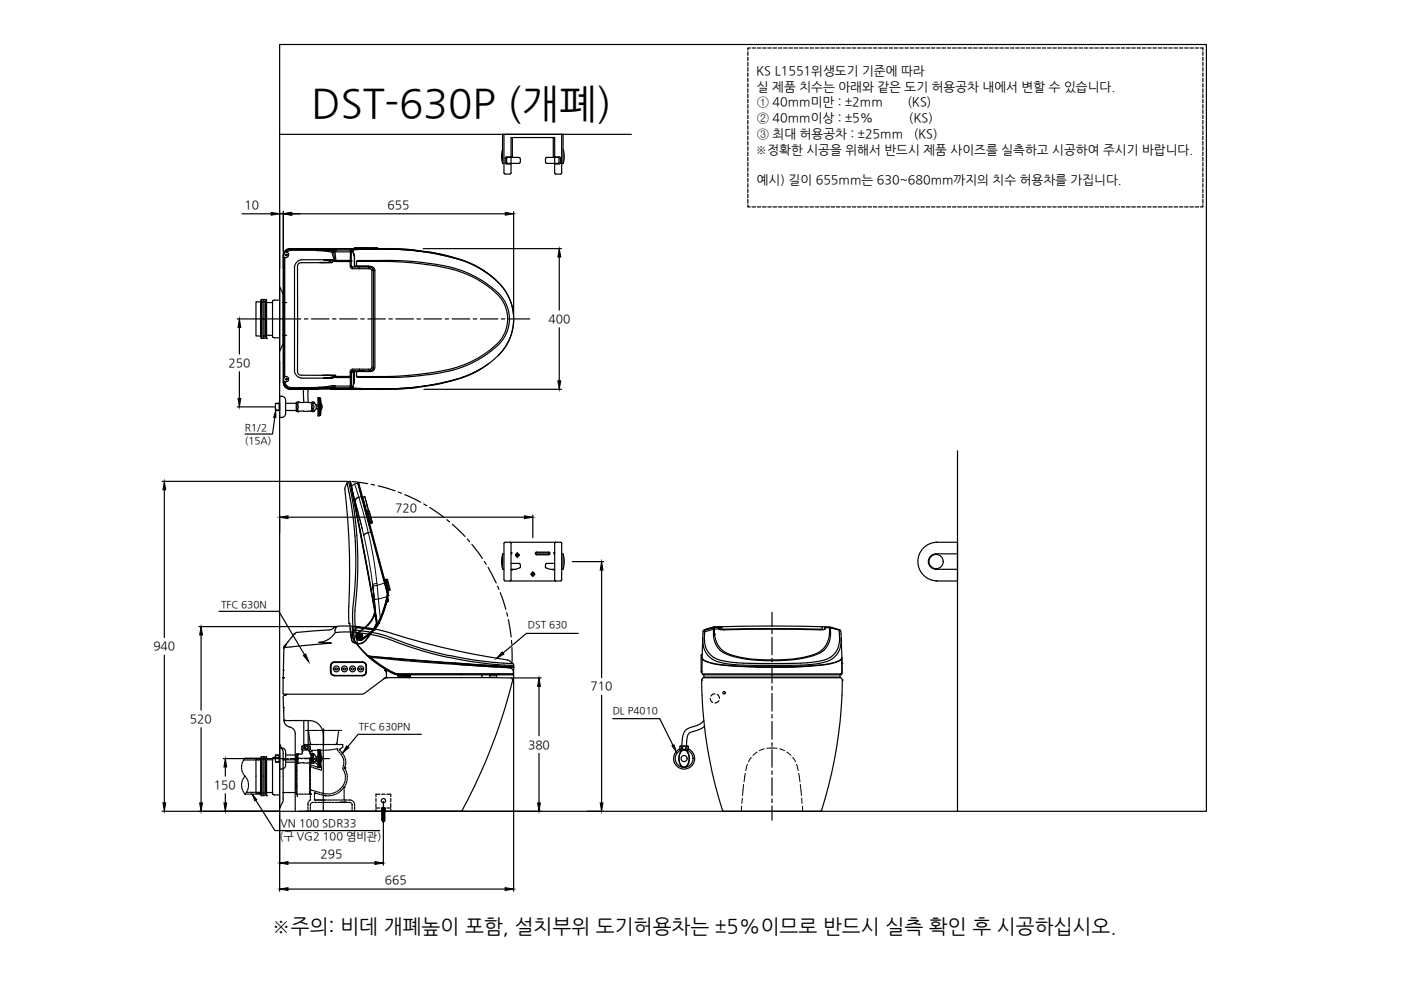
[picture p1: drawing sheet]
<svg xmlns="http://www.w3.org/2000/svg" width="297mm" height="210mm" viewBox="0 0 297 210" stroke-linecap="round" stroke-linejoin="round" font-family="sans-serif">
<!-- layer: 0 -->
<g fill="none" stroke="#000" stroke-width=".25">
<path d="M51.3 45.3h6.2M59.3 45.3h.8M59.3 44.9v12M60.1 54.2h.1M60.1 44.9v36.1M60.1 54.2v26.8M60.1 54.2l.1 .4M60.2 54.6h.2M60.2 54.6v25.2h.2M60.3 53.5h.1M60.6 53.4l.2 .1M60.6 53.4l-.2 .1"/>
<path d="M61.6 52.8h.1M61.6 52.7a1.47 1.47 0 0 0-1.5 1.5M61.6 52.7a1.49 1.49 0 0 0-1.5 1.5M61.6 52.8l.1 .1 9.1 .1M61.6 52.8a1.41 1.41 0 0 0-1.5 1.4l.2-.7M61.6 52.7h13.3M61.6 53.1l.1-.2-.5 .1-.6 .4M61.8 45.3h45.3M61.9 53.1h9.5h-4.2h.5M61.9 53.1l-1.1 .4a.63 .63 0 0 1 .4 .8 .63 .63 0 0 1-.8 .3v25.2M61.9 52.9v.2M67.7 53.1l2.7 .4 .4-.5h3.5v.4h.2v1.9"/>
<path d="M67.8 52.9l-.1 .2M69.8 55.6v-.5h-1.1h1.8h-6.6a1.72 1.72 0 0 0-1.5 1.4v22.2a1.72 1.72 0 0 0 1.5 1.5h6.6h-1.8h1.1l1.1-.3M69.8 55.1h.2M70 55.6l-2.2 .1h2.6h-6.5a.74 .74 0 0 0-.8 .8v22.2a.76 .76 0 0 0 .8 .9h7.3h-2.7a4.7 4.7 0 0 1 2.4 .3M70.8 53.5h-.4l.6 1.8M70.8 53.2l.3-.2v.4l-.2-.1-.2 .2zM70.9 55.3l.1 .1h3.3v1.2l.1 .3 1.8 .1M70.9 55.3l-.9 .3M70.9 55.3h.1M70.9 55.3l-.9-.2v.5M71 53.5h-.2l.2 1.8M71.2 55.2l-.1-1.8h3.2v1.8l.2 .1"/>
<path d="M71.2 55.2l-.2 .1h.2M71.2 55.2l-.2 .1M71.2 55.4v-.2h3.1v.2l.2-.1v1.1M74.3 56.4h.2M74.3 55.3h.2M74.3 53l.2 .2M74.5 55.3h.1M74.5 56.4l.2 .2M74.5 53.2h.1M74.5 53.2v.3M74.7 56.6l.1 .4M74.7 56.6h1.5v.4"/>
<path d="M74.8 53.1v-.1l.3-.1 2.6-.1a75 75 0 0 1 12.4 .6l.3 .1a30.7 30.7 0 0 1 12.4 4.1l2.9 2.3M74.8 52.9l-.5 .1M74.8 53.1l.3 1.2 .1 2 .4 .2M74.8 53.2h-.3M74.8 52.9l.1 .1M74.8 53.2v.1M74.8 53.3l.2 .6M74.8 53.3v.1M74.9 52.8h3.2M74.9 52.8h.1M75 52.7l.4 .1zM75 52.7l4.9 .1h-1.5"/>
<path d="M75 52.7l-.1 .1M75 52.7h-13.4M75 53.9l.1 .2M75 53.8v.1M75.1 54.1h.1M75.1 54.1v.4M75.1 52.7h-.1M75.1 52.7h.1M75.1 54.5v1.8M75.1 56.3h.1M75.1 54.5h.1M75.2 52.7h.2"/>
<path d="M75.2 52.7h-.1M75.2 56.3l.1 .2M75.2 52.7h.1M75.2 52.7h1.3h-1.3M75.2 52.7h3M75.2 52.7h3.5h-.4M75.2 56.4l.4 .1M75.4 52.7h2.9M75.4 52.8h2.7M75.4 52.8h.1M75.6 55.4a76.2 76.2 0 0 1 19.5 1.5 20.4 20.4 0 0 1 11.2 6.6 7.6 7.6 0 0 1-2.4 10.7 25.6 25.6 0 0 1-13.5 5 84.1 84.1 0 0 1-14.8 .6v-1h2.9a.94 .94 0 0 0 1-1v-20.4a.94 .94 0 0 0-1-.9h-2.5M75.6 55.4v1h.4"/>
<path d="M76 56.4l-.4 .1M76 56.4l2.2 .1M76.2 56.6h2.2M76.2 57h2M76.5 52.7h.1M76.5 52.7h-1.5M77.7 52.7h.1M77.8 52.7h2h-4.6M77.8 52.7l-.7-.2-.5 .2M77.8 52.7h2.1M77.8 52.7h2M78.1 52.8h.3z"/>
<path d="M78.1 52.8h.1M78.2 56.6v.4M78.2 57h.4l.2 .3M78.2 52.7h.1M78.3 52.7h1.5M78.3 52.7h1.8M78.4 56.6l.1 .4M78.4 56.6l.6 .3M78.6 52.7h.1M78.8 52.7h.5M78.8 57.3v20.6l-.1 .3-.5 .1M78.8 57.3l.4 .1"/>
<path d="M79 56.9l.2 .5M79.2 57.4h.1M79.2 57.4v20.5M79.3 52.7h.1M79.7 52.7h.4M79.8 52.7h.1M79.9 52.6l-.1 .1M79.9 52.6h.1M79.9 52.7h.1M79.9 52.7h.2M79.9 52.7h-.1M80.1 52.8h.1"/>
<path d="M80.1 52.7l2.3 .1M80.1 52.7h1.2M80.1 52.7v.1M80.2 52.8h-2.1M80.2 52.8h.1M80.2 52.8h-.1M81.3 52.8h.2l-6.7 .1M81.3 52.7h.1M81.4 52.8h.1M81.4 52.7l.1 .1M81.4 52.7h.1M81.5 52.8a54.2 54.2 0 0 1 15.5 2.1"/>
<path d="M81.5 52.8h.2M81.5 52.8h.3M81.5 52.8h.1M82.1 52.8h3.4l1.3 .2M82.4 52.7l5.6 .3M83 55.2h-7.1l-.3 .2M83 55.2a52.4 52.4 0 0 1 15.2 2.3 20.7 20.7 0 0 1 8.4 5.8 7.8 7.8 0 0 1-2.5 11.1 25.6 25.6 0 0 1-13.7 5.1l-2.9 .3-4.5 .2M84.3 52.8l2.3 .2M86.6 52.9l1.8 .2 .2 .1M86.8 53l1.6 .2M88.4 53.1a37.6 37.6 0 0 1 12.4 3.2l2.7 1.7 1.6 1.4M88.6 53.2a37.3 37.3 0 0 1 13 3.6l2 1.3"/>
<path d="M89.7 52.7h29.3M102.5 57.4l3.2 2.5M105.6 59.9a10.8 10.8 0 0 1 0 15.4M105.7 59.9a11 11 0 0 1-1.9 17 28.2 28.2 0 0 1-13.1 4.8l-4.9 .6-3.8 .1M108.9 44.9v21.6M118.6 54.5v11.3M50.3 67.6h9M50.8 69.4v5.7M50.8 78.8v5.7M56.5 64.1h1.3M56.5 71.1h1.3M58.1 63.6l-.3 .2v7.7l1.5 .1"/>
<path d="M58.2 63.6h1.1M58.2 63.6h-.1M60 64.1h.1M60 71.1h.1M60 64.1h.8M60 71.1h.8M60 62.8v-.7l-.7-1.3v13.7l.6-1.4 .1-.7M60.1 79.9v.1M60.1 79.9l.1 1M60.2 79.8l-.1 .1M60.4 79.8a.61 .61 0 0 1 .8 .6 .61 .61 0 0 1-.8 .6 1.48 1.48 0 0 0 1.5 1.2M70.9 79.9l.3 .1"/>
<path d="M70.9 79.9h.1M71.2 79.8h-.2l.2 .2M71.2 79.8v.2M74.3 78.9h.2M74.3 79.9h.2l-.2 .1v1.9h-3.2M74.5 78.9v1l-.2-.1v.2h-3.1M74.5 80v1.8l-.2 .1v.3h-3.2M74.5 78.9h.1M74.5 78.9v3.2v-.3M74.7 78.6l-.2 .3M74.7 78.6l.1 .1M74.8 78.3l-.1 .3"/>
<path d="M74.8 78.6l-.3 .3M75.1 78.9v1.9M75.1 78.9h-.1v2.6M75.2 78.7l-.2 .2h-.5M75.6 79.8l.3 .2h7.1M75.6 78.8l-.4 .1M76.2 78.3l-1.8 .1-.1 .3v1.1h-3.1M76.2 78.3v.3h-1.5M76.2 78.3h2M76.2 78.7h1.1zM78.1 78.6l.4 .2-3.7-.1M78.2 78.3l-.1 .3h-1.9"/>
<path d="M78.5 78.3l-.1 .3 .6-.2M78.8 78.7l-.4 .1M79 78.4h.1M79.2 77.9l-.2 .5M79.2 77.9h.1M79.2 77.9h-.3M101.9 78.2l-2.2 1.2-1.9 .7M103.6 77.1a27.7 27.7 0 0 1-13.3 4.8l-1.7 .2M118.6 69.5v11.2M50.3 86.3h8M58.3 88.5l-.5 3.5h-5.8M60.1 81a1.49 1.49 0 0 0 1.5 1.5"/>
<path d="M60.1 81h.1M60.1 81a1.5 1.5 0 0 0 1.5 1.5M60.1 80h.1M60.2 81l.2 .4M60.2 81v-.1a1.31 1.31 0 0 0 1.4 1.6M60.2 81h.1M60.3 81h.1M60.3 80.9l.1 .5M60.4 81.4a1.43 1.43 0 0 0 1.1 .9M61.5 82.3h.2M61.5 82.3l.2 .1M61.6 82.5h.1"/>
<path d="M61.6 82.5h5.9M61.6 82.5h19.7M61.6 82.2l.1 .1M61.7 82.3v.1M61.7 82.4l-.1 .1M61.9 82.2v.2M67.5 82.5h.1M70.1 82.5h.1M70.1 82.5h.9M70.2 82.5h.8zM70.2 82.5h6.7M70.4 81.8l.4-.1 .3 .2"/>
<path d="M70.4 81.8l-3 .3h3.4l-8.9 .1M70.4 81.8l.2 .4h.5M70.7 81.8l.1 .3 .3 .1M70.7 82.5l.8 .1M70.8 82.2l-9.1 .2M70.9 82.4h-.8M71.1 81.9v.3M71.3 82.5h.1M72 82.5l-.5 .1M72.4 82.5l.5 .1M73.7 82.5l-.8 .1M74.2 82.5l.4 .1"/>
<path d="M74.5 82l-.2 .3 7.2 .2h-.2M74.8 82.1l.2 .2 2.7 .1M74.8 82.1h-.3l-.2 .2M74.8 81.9v.2M74.9 82.3h-.1M75.1 80.8l-.3 1.1M75.4 82.5l-.9 .1M75.9 82.5l.8 .1M76.9 82.4l.8 .1zM76.9 82.4l-5.9 .1M76.9 82.5h.8zM77.2 82.5l-.5 .1"/>
<path d="M77.7 82.5h3.7M78.6 82.4h3.4M81.3 82.5h.1M81.3 82.5h-4.3M81.4 82.5h.1h-.1M81.4 82.5h.1M81.6 82.4v.1M82.1 82.4h1M82.4 82.5h-1M86.6 82.2l-2.3 .2M86.8 82.2l-3.7 .3M88.4 82l-1.6 .3"/>
<path d="M88.6 82.1l-2 .2M88.6 82v.1M88.7 82.1l-6.3 .4M89.9 82.5h29.1M97.1 80.3a55.3 55.3 0 0 1-15.1 2.1M34.4 102.1h39.3M34.8 103.9v31.3M73.9 102.2l.3-.1 2.2 11.2M73.9 102.2l.7 3.1M73.9 102.1l-.3 .3M74.2 102.1l2.3 11.2M74.3 102.2l5 26.1"/>
<path d="M74.6 105.4a79.6 79.6 0 0 1 .6 24.1l.1 2.9 .5 4M76.4 113.3l3.4 18.6a11 11 0 0 1-2.9 4.3l-.6 .2h-.5M76.4 113.3l3.5 18.3v.5l-.3 .5M121.3 119.1h6.7M34.8 138.9v31.3M42.2 132.9h28.8M42.6 134.6v16M46.4 129.6h12.7l5.5 9.2M60.2 137.3h.1M60.3 137l-.1 .3M60.3 137l-.1 .5M60.3 137h.1"/>
<path d="M60.6 136.7l-.4 .6M60.6 136.7h.1M60.6 136.7l-.3 .3M61 136.1v.1M62.4 134.4h.1M62.4 134.4l-2.1 2.6M63.1 134.1l-.7 .3M69.9 133.6l-6.9 .5M70.8 133l-.4 .4-.5 .1M71.1 132.9l.1 .1M71.1 132.8l-.3 .2M71.1 132.8l2.2-.1 2.9 .2"/>
<path d="M71.2 133l-.2 .6 .1 .5M71.2 133.1h.1M74 132.2l-.1-1.8a168.1 168.1 0 0 0-.8-26.9l.5-1.1v.1a76.1 76.1 0 0 1 1.2 27v2.9l.5 3.9 .5 .1M74.1 132.1l-.1 .1h.1M74.1 132.2l.2 1.3M74.3 133.6l.2 1.9M74.3 133.6l.4 2.4M74.5 134l-3.4 .1a4.4 4.4 0 0 1-3.5 2.1l2.7 .1-10.1 1-.2 6.4M74.7 136l.1 .1M74.7 136.1l.7 .3M74.7 134.8h.1M74.8 136.1h.1"/>
<path d="M75 134a1.7 1.7 0 0 0 .2 1.8l2.5 2.9 .8 .4 16.1 1.4 14.3 .9-7.1-.4-16-1.2-7.3-.6-.6-.2-.2-.3M75 134l4 .6 2.8 .7M75 134a1.54 1.54 0 0 0 .1 1.9l1.9 2.2 1.4 1.4M75 134l.2-.4 3.9 .5 2.8 .7M75.2 133.6l-.3 .4M75.3 136.3l.5 .2M75.5 133.2h.1M75.6 133.1l-.5 .5M75.7 133.1l-.2 .1M75.9 133l2.2 .3-2.5-.2M76.2 133l3.2 .5 .1-.1M76.2 133l-1.5-.1 .1 2"/>
<path d="M76.2 132.9v.1M76.2 132.9l1.9 .3M76.2 133l-.1 .1M77.7 138.8l1.1 1M77.9 139h.1M78.1 139.1l.6 .6M78.2 133.2l.6 .1M78.4 133.4h.4M78.5 139.2l.2 .2M78.5 139.3l.2 .2-.4-.3 .2 .1M78.7 139.4l7.8 .7M78.7 139.4h.1"/>
<path d="M78.7 139.7l3.8 2.6M78.8 139.8l.1 .1M78.8 133.4h.1M78.8 133.3v.1M78.8 133.3l.3 .2M78.8 139.9h.1a21.7 21.7 0 0 0 5.1 3.1l.3 .1M79.3 140l.1 .1M79.4 139.4h.1M79.4 133.5l.1-.1 1.8 .4a168.6 168.6 0 0 0 26.5 6.2l.9 .7h-.1a80.5 80.5 0 0 1-14.2-1.9 82.8 82.8 0 0 1-12.3-3.9M79.7 132.6l-2.1 3.2a1.84 1.84 0 0 1-1.8 .7v-.1M81.9 135.4a81.3 81.3 0 0 0 23.7 5.5M81.9 139.5l26.8 2"/>
<path d="M122.6 134.3h-11l-5 4.2M127.6 120.9v22.8M148.7 139v3.4M148.8 138.8h.1M148.8 138.8l-.1 .1M148.9 139.4v.1M148.9 139.6v3.3h29.5l.1-.2v-3.2v3.3l-.2 .1M149 135.4l-.1 4.2a6.5 6.5 0 0 0 4.1 1.3 106.9 106.9 0 0 0 23.3-.3l1.3-.4 .9-.6-.1-4.2M149.4 133.6l-.3 .3-.1 .5a5.1 5.1 0 0 0 2.9 5.8 32.8 32.8 0 0 0 10.1 .9l8.7-.1a11.7 11.7 0 0 0 5.9-1.4 5.5 5.5 0 0 0 1.7-5.2v-.5l-.4-.3M149.4 134v.1a5 5 0 0 0 2.3 5.5l1.5 .5 2.9 .4M149.4 133.6h.1M149.5 133.5l-.4 .3"/>
<path d="M151.3 134.5h.1M151.3 133.1l-1.9 .5v.4M151.3 133.1v.3l-1.9 .6M151.3 133.1l-1.9 .5M151.5 133.1v.3h-.2v1.1M151.5 133.1h.1M151.5 132.9a357.6 357.6 0 0 1 24.6 .1l1.8 .5 .4 .3M151.5 132.9l-2.2 .7-.2 .3M151.5 134.5a5 5 0 0 0 4.3 4.6 34.9 34.9 0 0 0 16.8-.4 5.1 5.1 0 0 0 3.3-5.6h.2a5 5 0 0 1-3.2 5.7 34.8 34.8 0 0 1-18.5 0 4.4 4.4 0 0 1-3.1-4.3M151.5 134.5h.1M151.5 132.9l-2 .7M151.5 133.1h-.2"/>
<path d="M152.4 133l-.9 .1M152.5 133.3v.1l-.1-.4v.3M153 132.9l-.3 .2v.4M153.4 133.4v.1M153.5 133.5v.1M173.9 133.5v.1M174.3 132.9l-.1 .5-10.5-.1-10.6 .1-.1-.5h-1.5M174.8 133.1v.4zM174.9 133l1 .1M174.9 133.3l-.5 .2-10.7-.1-10.8 .1-.8-.2a.44 .44 0 0 0-.6 .1 .44 .44 0 0 0 0 .5v.6M174.9 133.3l-.1 .1M175.9 133.1l2 .5v.5a4.9 4.9 0 0 1-2.7 5.7l-1.7 .4a107.7 107.7 0 0 1-17.4 .3"/>
<path d="M175.9 133.1h.1M176 133.1l1.9 .5M177.9 133.6h.1M178.5 139.4l-.1 .3a5.6 5.6 0 0 1-2.9 1.2l-6.3 .5h-8.5l-6.9-.3-3.1-.5a2.04 2.04 0 0 1-1.8-1.1M42.6 154.3v15.9M60 147l.1 .2M60 143.7h.1M60 143.7v3.4M60 159.7v-.7l-.7-1.3v13.7l.7-1.8v-9.9M60.1 142.1h.1M60.1 150.1l.1 2.6 5.4 .1a3 3 0 0 1 2.9 3v16.2M60.1 150.1h.1"/>
<path d="M60.2 152.7h.1M60.2 152.8a1.66 1.66 0 0 0 1.6 1.5 1.49 1.49 0 0 1 .8 1.3M60.8 147.2l-.1 .2h-.4l-.2 .2v2.5M62.6 155.7v16.3M64.6 158.4l.2 .2M64.6 157.9v.5l.3 .2M64.7 157.9h.2M64.9 158.7l.2 .1M65 158.8l.3 .2M65 157.9h.2M65.3 157.9h.2M65.4 159.1l.3 .2"/>
<path d="M65.6 157.9h.2M65.7 159.3h.1M65.7 159.3l.1 .5M65.8 159.9l.1 .4M65.8 157.9h.2M66.1 157.9h.2M66.2 159.7l.1 .4M66.4 157.9h.2M66.5 159.1h-.5l.1 .4M66.7 159.1h.4M66.7 157.9h.2M67 157.9h.2"/>
<path d="M67.2 159.1h.4M67.2 157.9h.2M67.5 157.9h.2M67.8 159l-.1 .1M67.8 159.1h.4M67.8 157.9h.2M68.1 157.9h.2M68.3 159.1h.4M68.4 157.9h.2M68.6 157.9h.2M68.9 157.9h.2M69.2 157.9h.2"/>
<path d="M69.3 159l-.4 .1M69.5 157.9h.2M69.8 157.9h.2M69.8 159h-.3M70 157.9h.2M70.1 142.4l.2 .6 .6 .3M70.1 142.4a.93 .93 0 0 0 .8 .9h6M70.1 141.2v1.2M70.1 141.2a.93 .93 0 0 1 .8-.9l6 .1a.87 .87 0 0 1 .8 .8M70.2 142.6v.1M70.3 157.9h.2M70.4 159h-.4"/>
<path d="M70.6 157.9h.2M70.7 141.8h.4a.23 .23 0 0 1 .2-.2 .23 .23 0 0 1 .2 .2h.4M70.9 140.4h6M70.9 157.9h.2M70.9 140.3a.84 .84 0 0 0-.8 .9M70.9 140.5h6M70.9 140.4a.75 .75 0 0 0-.7 .8v1.3a.75 .75 0 0 0 .7 .7l6 .1M71 158.8l-.4 .1M71.1 141.8a.23 .23 0 0 0 .2 .3 .23 .23 0 0 0 .2-.3M71.1 158.8l.5-.1-.1 .3 .2 .3M71.2 157.9h.2M71.5 157.9h.1"/>
<path d="M71.7 157.9h.2M71.8 159.4l.3 .3M72 158.9l.2 .2M72 157.9h.2M72.2 159.8l.2 .3M72.2 158.7l-.2 .2M72.3 159.3l.2 .3M72.3 157.9h.2M72.3 158.7l-.3 .2M72.4 141.8h.4a.23 .23 0 0 1 .2-.2 .23 .23 0 0 1 .3 .2h.4M72.4 141.8a.62 .62 0 0 0 .6 .6 .62 .62 0 0 0 .7-.6M72.4 141.8a.62 .62 0 0 1 .6-.6 .62 .62 0 0 1 .7 .6"/>
<path d="M72.6 157.9l.1 .5-.3 .2M72.6 159.7l.2 .3M72.8 141.8a.23 .23 0 0 0 .2 .3 .23 .23 0 0 0 .3-.3M74.1 141.8h.4a.23 .23 0 0 1 .2-.2 .23 .23 0 0 1 .3 .2h.4M74.1 141.8a.62 .62 0 0 0 .7 .6 .62 .62 0 0 0 .6-.6M74.1 141.8a.62 .62 0 0 1 .7-.6 .62 .62 0 0 1 .6 .6M74.5 141.8a.23 .23 0 0 0 .2 .3 .23 .23 0 0 0 .3-.3M75.8 141.8h.4a.23 .23 0 0 1 .3-.2 .23 .23 0 0 1 .2 .2h.4M76.2 141.8a.23 .23 0 0 0 .3 .3 .23 .23 0 0 0 .2-.3M76.9 140.3a.84 .84 0 0 1 .8 .9M76.9 140.4a.75 .75 0 0 1 .7 .8M77.5 142.8v.1"/>
<path d="M77.6 141.2v1.3M77.6 142.5a.75 .75 0 0 1-.7 .7M77.7 142.4h-.1a.76 .76 0 0 1-.7 .8M77.7 141.2v1.2M77.7 142.4l-.2 .6-.6 .3M81.4 143.9l-4 3-.6 .3h-16.7M81.4 141.7l2 1.1M81.6 142.1l.3 .3M81.6 142.1h.1M81.6 142.1l.2 .2M81.7 143.7l-.3 .2M81.7 143.7h.1"/>
<path d="M81.8 142.3h.1M81.8 142.3l.1 .1M81.8 143.7h.3l-.7 .2M81.9 142.4h.1M81.9 142.4v1.2l-.2 .1M82.1 143.7h26.3M83.7 142.8l-2.6-1.5-2.3-1.7a20.9 20.9 0 0 0 5.2 3.3l24.8 .1-.1 .1h-24.4M83.7 142.7l.7 .2M84.3 143.1h.1M84.3 143.1l.1 .1M84.3 143.1l.2 .1M84.4 143.1v.1"/>
<path d="M84.4 143.3h1.7v.2M84.4 143.2v.1M84.4 143.3v.2M84.4 143.5h1.7M84.4 143.5l.2 .2M84.8 143.1h.1M85.8 143.1h.1M86.1 143.5l-.1 .2M86.3 143.1l-.2 .1h-1.7M86.7 140.2l1.6 .1M87 143.3h.1M87 143.5l-.1 .2"/>
<path d="M87 143.2l-.9 .1h.9l-.1 .2h-.8M87 143.3l-.2 .4M87 143.2v.1M87.1 143.1l-1 .2h-1.7M87.1 143.1l-.1 .1M88.5 140.3l16.8 1.1M89.3 155.7h-13.4l-2.2 2.6M97.6 140.9l10.4 .7M102.1 143.1l.1 .6M103.8 143.1h1.5v.4l-1.5 .1M104 143.1l-.2 .6M105.4 143.1h-.1"/>
<path d="M105.6 140.9l3.3 .2v47.8M107.9 141.6a.94 .94 0 0 1 .9 1.3h-22.3M107.9 141.6h.1M108 141.6h.1M108.4 143.7l.3 .4a113.3 113.3 0 0 1-10.8 27.9M108.5 143.7h6.2M108.7 141.5h.1M108.7 140.7l.2 .4M114.3 145.5v10.5M114.3 159.7v10.5M127.6 147.4v22.8M148.7 142.5l.1 .1"/>
<path d="M148.8 144.2a92.3 92.3 0 0 0 4.4 27.8M148.8 144.2h.1M148.8 144.2a.86 .86 0 0 1 1.2-.5h28.2l.3 .2 .1 .3M149 142.9v.1a1 1 0 0 0 1.1 .1h28.2M149.2 152.8l-.9 .8-1.7 .6a2.51 2.51 0 0 0-2 2.8v1.2M149.3 143.1l-.1 .5h28.9v-.5M149.4 154a6.4 6.4 0 0 1-3 1.3 1.43 1.43 0 0 0-.8 1.5l-.1 1.4M150.6 148.1l.1 .4 .4 .4M151.6 147.1l-.5 .1-.4 .4M152.1 147.2l.3 .3 .1 .6M152.4 148.5l-.4 .5h-.4M156.1 140.5h.1"/>
<path d="M171.4 141.3l-5.6 .2-5.5-.1M178.4 142.9l-.1 .2zM178.5 140.6h.1M178.6 144.2a93.7 93.7 0 0 1-4.5 27.8M178.6 144.2h.1M34.4 172h24.8M47.3 160.8h11M47.8 162.6v2M47.8 168.3v1.9M56.5 161.1h1.3M56.5 168h1.3M58.1 168.5h1.2"/>
<path d="M59.3 160.6h-1.1l-.4 .1v7.7l.3 .1M59.3 172.1v16.8M60 161.1h.1M60 168l2.8 .1M60 168h.1M62.7 161.5v6.1M62.8 168.1l.3 .8M62.8 161l-2.8 .1M62.8 166.6h.1M62.8 168l.2 .4M62.8 161.3v.4M62.8 161.9v.3"/>
<path d="M62.8 162.4v.4M62.8 163v.4M62.8 163.5v.4M62.8 164.1v.4M62.8 164.7v.3M62.8 165.2v.4M62.8 165.8v.4M62.8 166.3v.4M62.8 166.9v.4M62.8 167.5v.3M63 160.8l-.2 .3M63 168.4h.2"/>
<path d="M63 160.8v.3M63 161.3v.4M63 161.9v.3M63 162.4v.4M63 163v.4M63 163.5v.4M63 164.1v.4M63 164.7v.3M63 165.2v.4M63 165.8v.4M63 166.3v.4M63 166.9v.4"/>
<path d="M63 167.5v.3M63 168v.4M63 160.8h.2M63.3 160l-.5 1M63.3 172h4.1M63.4 168.4h.3M63.4 160.8h.4M63.9 168.4h.4M64 160.8h.3M64.5 168.4h.3M64.5 160.8h.4M64.9 172h33.7"/>
<path d="M65 168.4h.4M65.1 160.8h.3M65.3 171.1v.3M65.3 171.6v.4M65.4 170.1l-.1 .8M65.6 168.4h.2M65.6 160.8h.3M65.7 161.1v-.3l.1 .1v.5M65.7 161.3v.4M65.7 161.9v.3M65.7 162.4v.4M65.7 163v.4"/>
<path d="M65.7 163.5v.4M65.7 164.1v.4M65.7 164.6v.4M65.7 165.2v.4M65.7 165.8v.4M65.7 166.3v.4M65.7 166.9v.4M65.7 167.4v.4M65.7 168v.3M65.7 168.3h.1M65.8 160.8h.1M65.8 168.3v.1"/>
<path d="M65.8 168.4h.1M65.8 169.4v.2l-.3 .3M65.8 167.7v.5l-.1 .1M65.8 162.5l.4 .2M65.8 161.6v.4M65.8 162.7v.4M65.8 163.3v.3M65.8 163.8v.4M65.8 164.4v.4M65.8 164.9v.4M65.8 165.5v.4M65.8 166v.4"/>
<path d="M65.8 166.6v.4M65.8 167.2v.3M65.8 168.4v.2M65.8 168.8v.4M65.8 171.1v.4M65.8 171.7v.3M65.9 160.8h.1M65.9 170.4l-.1 .6M66 160.5l.1 .3M66 160.6h.1M66 160.6l-.1 .2M66 160.7l-.1 .1"/>
<path d="M66 172h1.4M66.1 162.3l-.3-.2v.4M66.2 161l.2 .3M66.3 167.6l-.4-.1-.1 .2M66.3 162.3l.4 .1M66.3 160.3l.2 .3M66.4 162.7l.3 .2M66.5 167.7l.3 .1M66.5 161.4l.3 .3M66.6 160.8l.2 .3M66.6 170.1l-.6 .1M66.7 169.2v.4h2.6"/>
<path d="M66.7 168.7v.4M66.8 168.1h.1M66.8 168.1l-.1 .4M66.8 168.1l.5 .2M66.8 170.1h.4M66.8 162.5l.4 .1M66.9 162.9l.3 .1M66.9 161.2l.3 .3M67 161.8l.2 .2M67 167.8l.4 .1M67.3 161.6l.3 .2M67.4 162.2l.4 .5"/>
<path d="M67.4 162.7l.3 .1M67.4 170.1h.4M67.4 163.1l.4 .1M67.5 168.3l.4 .1M67.5 168l.4 .1M67.6 172h.4M67.8 162l.3 .6M67.9 170.1h.4M68 168.5l.4 .1M68.1 168.1l.4 .1M68.2 162.7v.5l-.3 .1M68.2 172h.3"/>
<path d="M68.5 170.1h.6M68.6 168.6l.4 .1M68.6 168.2l.5 .1M68.7 172h.9M69 168.7h.1M69 168.7h.4M69.3 170.1h.3M69.3 168.3h.4M69.5 169.6h.3M69.8 172h.3M69.8 170.1h.4M69.9 168.7h-.3"/>
<path d="M70 169.6h.4M70.2 168.3h-.3M70.3 172h.4M70.4 170.1h.4M70.5 168.6l-.4 .1M70.6 169.6h.4M70.8 168.1l-.4 .1M70.9 172h.7M71 168.5l-.3 .1M71 170.1h.4M71.1 169.6h.4M71.3 167.9l-.3 .2"/>
<path d="M71.5 168.2l-.3 .2M71.6 170.1h.3M71.7 169.6h.4M71.8 172h.3M71.8 167.6l-.3 .2M72 167.9l-.3 .2M72.1 170.1h1.4M72.3 169.6h.3M72.3 167.1l-.4 .4M72.3 172h.4M72.4 167.5l-.3 .3M72.5 160.3l.2 .3"/>
<path d="M72.6 166.7l-.2 .3M72.7 170.1h-.3h.3M72.7 162.7l.2 .6M72.7 160.8l.2 .6M72.8 167.1l-.3 .3M72.8 169.6h.8M72.9 162.1l-.1 .4M72.9 172h.3M72.9 170.1h.3h-.3M72.9 161.6v.3M72.9 166.2l-.2 .3M72.9 163.5l.2 .3"/>
<path d="M72.9 160.2l.2 .3M73 169.1v.4l.1 .1M73 166.9v.4M73 167.4v.4M73 168v.4M73 168.6v.3M73 166.9h.1M73 166.9v-.1l-.1 .2M73.1 162.9h.1M73.1 162.7h.1M73.1 162.9l.2 .3M73.1 162.7v.2"/>
<path d="M73.1 165.7l-.1 .3M73.1 164l.1 .4M73.2 160.7l.1 .4M73.2 162.4l-.1 .3M73.2 166.6l-.2 .3M73.2 165.1v.4M73.2 170.1h.5M73.2 164.6v.3M73.3 161.3v.3M73.3 161.8l-.1 .5M73.3 163.4l.2 .3M73.4 166.1l-.2 .3"/>
<path d="M73.4 172h.4M73.5 163.9l.1 .4M73.5 170.1h-.3h.3M73.6 165.6l-.1 .3M73.6 164.5v.3M73.6 165v.4M73.7 169.6l.9 .1M73.9 170.1l.5 .1M74 172h.4M74.6 170.4l.1 .6M74.7 171.7l-.1 .3h.4M74.7 171.1v.4"/>
<path d="M74.7 169.8l.3 .3M75.1 170.2l.1 .8M75.2 171.1v.4M75.2 171.7v.3h.7M80.9 171.6l.1 .2M81 171.5l-.1 .1M81 171.4v.6h.2M81 172.4h.2M81 172.7l.2 .1M81 173.1l.2 .1M81 173.5l.2 .1M81 171.3h.1"/>
<path d="M81 173.2v.3M81 172.8v.3M81 172.4v.3M81 172v.3M81 171.3h.5M81 171.3l.2 .2M81 173.6v.2M81 171.3v.1M81 174l.2 .2M81.1 173l.5 .1M81.1 174h.1M81.1 173.4h.1"/>
<path d="M81.1 172.6h.1M81.1 172.2h.1M81.2 174.2l.1 .1M81.2 171.5h.2M81.2 171.5v2.4M81.2 173l-.1 .1M81.2 173.3h-.1M81.2 173.5l-.1 .1M81.2 174.1v.1M81.2 172l.1 2M81.2 173.8h-.2v.2M81.3 174.2h.1"/>
<path d="M81.3 169.9v13.5M81.3 173.9l-.1 .2M81.3 172.2l.3 .1M81.3 172.6l.3 .1M81.3 173.4l.3 .1M81.3 173.6l-.2 .1M81.3 174h.3M81.3 173.6h.2M81.3 173.2h.2M81.3 172.8h.2M81.3 172.4h.2M81.3 172h.2"/>
<path d="M81.3 174.1l.1 .1M81.4 171.6v2.5M81.4 174.2l-.1 .1M81.4 174l-.2 .1 .1-.1M81.4 172.8l-.3 .1M81.4 172.9l-.1 .1M81.4 173.1l-.3 .1M81.4 173.2l-.2 .1M81.4 173.3l-.3 .1M81.4 173.5h-.2M81.4 173.6h-.1M81.4 173.7l-.1 .1"/>
<path d="M81.4 173.9h-.1M81.4 171.4v.1M81.5 173.8h-.4M81.5 171.3h.1M81.5 171.3l.1 .1M81.5 171.3v.1M81.5 174l-.1 .2M81.6 173.5v.5M81.6 173.1l-.1 .3M81.6 172.7l-.1 .3M81.6 172.4l-.1 .2M81.6 171.4l-.1 .8"/>
<path d="M81.6 171.5v.1M81.6 174h.1M81.6 171.6v.3M98.7 172h16M124.5 172h3.5M153.2 172h.1M153.2 172h20.9M174.1 172h.1M61.1 183h18.4M61.1 188.5h46"/>
<circle cx="60.7" cy="54.1" r=".17"/>
<circle cx="60.7" cy="54" r=".12"/>
<circle cx="60.7" cy="80.4" r=".17"/>
<circle cx="60.7" cy="80.4" r=".12"/>
<circle cx="71.3" cy="141.8" r=".62"/>
<circle cx="76.5" cy="141.8" r=".62"/>
<circle cx="153.5" cy="146.9" r=".26"/>
</g>
<g fill="#000" stroke="#000" stroke-width=".21">
<path d="M57.5 45l1.8 .3-1.8 .3zM60.1 45.3l1.7-.3v.6zM107.1 45l1.8 .3-1.8 .3zM118.6 52.7l.3 1.8h-.6zM50.8 67.6l.3 1.8h-.6zM50.5 84.5h.6l-.3 1.8zM58.5 87v1.5h-.5zM118.3 80.7h.6l-.3 1.8zM34.8 102.1l.3 1.8h-.6zM42.6 132.9l.3 1.7h-.6zM64.3 139l.5-.3 .7 1.6zM106.4 138.2l.4 .5-1.5 .9z"/>
<path d="M127.6 119.1l.2 1.8h-.5zM73.5 158.1l.5 .4-1.4 1.2zM114.3 143.7l.3 1.8h-.6zM34.5 170.2h.6l-.3 1.8zM42.3 170.2h.6l-.3 1.8zM47.5 170.2h.6l-.3 1.8zM47.8 160.8l.3 1.8h-.6zM114 170.2h.6l-.3 1.8zM127.3 170.2h.5l-.2 1.8zM59.3 183l1.8-.3v.6zM59.3 188.5l1.8-.3v.6zM79.5 182.7l1.8 .3-1.8 .3z"/>
<path d="M107.1 188.2l1.8 .3-1.8 .3z"/>
</g>
<!-- layer: 1 -->
<g fill="none" stroke="#000" stroke-width=".25">
<path d="M59.3 109.2v3.7M61.1 109.7h50.1M109.3 117.7h.8M109.7 117.2v1M113 109.2v4.8M112.6 121.8h.8M113 121.2v1.1M58 160.8h2.4M60.8 160.8h.4M61.5 160.8h1.9M63.8 160.8h.3M64.5 160.8h1.9"/>
<path d="M66.7 160.8h.4M67.5 160.8h2.4"/>
</g>
<path d="M59.3 109.7l1.8-.3v.6zM111.2 109.4l1.8 .3-1.8 .3z" fill="#000" stroke="#000" stroke-width=".21"/>
<!-- layer: 4 -->
<g fill="none" stroke="#000" stroke-width=".25">
<path d="M106.6 34.7v-6.2h12.8v6.2h-.3M106.6 34.7h.2M106.6 31.7l-.3 1.5 .3 1.5M106.8 28.5l.1 8.2 .2 .2h1l.3-.2v-7.5h9.2v7.5l.2 .2 1.2-.1 .1-8.3M107.1 34.5l.3 .2M107.4 34.8h1M107.4 33.3l-.3 .2v1M107.4 34.4l.3 .2h2.3a.8 .8 0 0 0 0-1.2h-2.3l-.3 .2v.8M108.6 29.2v4.1h-1.2M117.3 29.2v4.1h1.3M117.6 34.8h1M118.5 34.4l-.2 .2h-2.4a.81 .81 0 0 1 0-1.2h2.6v1"/>
<path d="M118.6 33.3l.2 .2M118.8 33.5v1M118.8 34.5l-.2 .2M119.4 31.7l.2 1.5-.2 1.5M59.3 76.6v4.4M58.4 85.6v1.4M59.2 85.5v1.5M59.2 87h-.8h.9M59.2 85.5l-.8 .1 .9-.1M59.3 85.5v1.5M59.7 84h-.4v4.5h.4M59.7 84a.82 .82 0 0 1 .9 .9v2.8a.81 .81 0 0 1-.9 .8"/>
<path d="M59.7 84h.1M59.8 88.5h-.1M60.6 85.5h2.2M62.8 85.4v1.8v-.2h-2.2M62.8 87.2l.4 .1 .7-.2 2.2 .1M62.9 87.2l.2-.4 .1 .5M63 85.9a.35 .35 0 0 1 .2 .4 .35 .35 0 0 1-.2 .3zM63.2 85.2l-.1 .5-.2-.4M64.3 82.5l.1 2.8M65.3 82.5l.1 2.8M65.3 85.3l-2.1-.1-.4 .2M65.4 85.3l.4 .1"/>
<path d="M65.8 85.4h.3M66.1 85.3v1.9M66.1 85.3l.3-.1 .3 .2M66.2 85.2l.2 .5 .2-.4M66.3 85.9a.36 .36 0 0 1 .3 .4 .36 .36 0 0 1-.3 .3zM66.6 87.2l-.2-.4-.2 .5M66.7 85.4l.4 .4M66.7 87.1l-.3 .2-.3-.1M67 85.9v.7h.4M67 85.8v.1M67 86.6v.1M67 85.9h.4"/>
<path d="M67.1 86.7l-.4 .4M67.5 84.4h-.1v3.8l.4-.1M67.5 84.4h.3M67.5 84.4l.1 3.7M67.5 85.5h.3M67.5 87.1h.3M67.5 85.4h.3M67.5 87.4h.3M67.5 87.5h.3M67.5 84.8h.3M67.5 84.7h.3M67.5 84.6h.3"/>
<path d="M67.5 84.5h.3M67.5 87.3h.3M67.5 87.2h.3M67.5 86.8h.3M67.5 86.9h.3M67.5 87h.3M67.5 86.3h.3M67.5 86.4h.3M67.5 86.5h.3M67.5 86.6h.3M67.5 86.7h.3M67.5 86.2h.3"/>
<path d="M67.5 86.1h.3M67.5 86h.3M67.5 85.9h.3M67.5 85.8h.3M67.5 85.7h.3M67.5 85.6h.3M67.5 85.3h.3M67.5 85.2h.3M67.5 85.1h.3M67.5 85h.3M67.5 84.9h.3M67.5 87.7h.3"/>
<path d="M67.5 87.8h.3M67.5 87.9h.3M67.5 88h.3M67.5 88.1h.3M67.5 87.6h.3M67.8 84.4l.2 .1M67.8 84.4v3.7M67.9 84.5v3.5M67.9 84.5l.2 1.8-.2 1.7M68 88l-.2 .1M68.1 85.6l.2 .7-.2 .6M106.6 117.6l-.3 1.5 .3 1.5"/>
<path d="M106.8 117.4h-.2v3.3h.2M108.1 115l.3 .2v7.8M108.4 117.1h.1v.3h-.1M108.4 119.5h1.6M110 119.4l.2 .2 .1 .7a1.76 1.76 0 0 1-1.9 .4M113.8 117.2h2.5M113.8 117.5h2.5M113.8 117.1h2.5M113.8 117.6h2.5M113.8 117.2l-.2 .1 .2 .2M113.8 117l-.3 .3 .3 .3M115.9 119.5h1.7"/>
<path d="M115.9 119.4l-.2 .4v.6l.9 .3h1M116.3 117.2l.2 .1-.2 .2M116.3 117l.3 .3-.3 .3M117.6 117.1h-.2v.3h.2M117.8 115l-.2 .2v7.8M119.1 117.4h.3v3.3h-.3M119.4 117.6l.2 1.5-.2 1.5M198.5 115h4.5v8.2h-4.5M198.7 115a4.1 4.1 0 0 0-4.1 4.1 4.1 4.1 0 0 0 4.1 4.1M203 117.4h-4.5a1.64 1.64 0 0 0-1.7 1.7 1.64 1.64 0 0 0 1.7 1.6h4.5M106.8 123l.1-7.8 .2-.2h11.9l.1 8M106.9 122.9l.2 .3h11.8l.2-.3"/>
<path d="M108.4 122.9l-.3 .3M108.7 120.7v.1h-.3M117.2 120.7v.1h.4M117.6 122.9l.2 .3M60.6 159.4a.93 .93 0 0 0-1.3-.8v4.5a.96 .96 0 0 0 1.3-.9v-2.8M62.8 159.9v1.8v-.1M63.2 159.8l-.1 .5-.2-.4M64 158.2l.3 .4-.3 .3M64.1 158.2h.3M64.1 159v.6M64.1 158.1l-.2 .5 .2 .4M64.1 159.6l-.2 .3-.7-.1-.4 .1"/>
<path d="M64.2 159l-.1 .3M64.2 159.3l-.1 .2M64.4 152.8v5.4h1.3M65.3 152.8v5.4M65.6 159l.1 .3M65.6 159.3l.1 .2M65.7 158.1l.1 .5-.1 .4h-1.6M65.7 159.6l.3 .3M65.7 158.2l-.3 .4 .3 .3M65.9 159.9l.1 .1M66 160h.1M66 159.9h.1"/>
<path d="M66 159.9v.1M66.1 159.9v1.9M66.1 159.9a.82 .82 0 0 1 .9 .6M66.1 159.8l.2 .4 .2-.4M67.5 159l-.1-.1v3.8h.1M67.5 158.9l.1 .1M67.5 159h.3M67.5 160h.3M67.5 159v3.7M67.5 159.4h.3M67.5 159.3h.3M67.5 159.2h.3"/>
<path d="M67.5 159.1h.3M67.5 159.8h.3M67.5 159.7h.3M67.5 159.9h.3M67.5 159.6h.3M67.5 159.5h.3M67.8 159h.1M67.8 159v3.7M67.9 159l.2 1.1v1.7l-.2 .8-.4 .1M67.9 159v3.6M144.1 158.8a2.23 2.23 0 0 0-.8 3.4 2.23 2.23 0 0 0 3.5 0 2.23 2.23 0 0 0-.9-3.4M144.2 158.2l.3 .4-.3 .3"/>
<path d="M144.3 158.2h1.5M144.3 158.1l-.2 .5 .2 .4M144.3 159v.1M144.4 159.3a.88 .88 0 0 1 .9-.3 .88 .88 0 0 1 .7 .7 2.51 2.51 0 0 1-.6 2.9 .93 .93 0 0 1-1.3-.7 2.84 2.84 0 0 1 .3-2.6zM144.4 159l-.1 .1M144.5 159.3a.83 .83 0 0 1 .8-.2 .83 .83 0 0 1 .6 .7 2.28 2.28 0 0 1-.7 2.8 1.23 1.23 0 0 1-1.2-1.4l.1-1.1zM145.7 159h.1M145.7 159v.1M145.8 159v.1M145.8 158.1l.2 .5-.2 .4M145.9 158.2l-.3 .4 .3 .3M58.4 161.5l.8 .1"/>
<path d="M59.2 160.1v1.5M59.2 160.1h-.8M59.3 160.1h-.9v1.4l.9 .1M60.6 161.6h2.2M60.6 160.1h2.2M62.8 161.6h.1M62.8 161.7l.4 .2 .7-.2h2.2M62.9 161.8l.2-.5 .1 .6M63 160.5a.35 .35 0 0 1 .2 .3 .35 .35 0 0 1-.2 .4zM65.7 162.8v.5M66 161.7h.1M66 161.7h-.1"/>
<path d="M66.2 160.5a.36 .36 0 0 1 .3 .3 .36 .36 0 0 1-.3 .4zM66.5 161.8l-.2-.4-.2 .4M67 161.2a.88 .88 0 0 1-.9 .6M67 160.5v.7h.4M67 160.5h.4M67.5 160.1h.3M67.5 161.6h.3M67.5 161.7h.3M67.5 162.6h.3M67.5 162.4h.3M67.5 162.5h.3M67.5 162.2h.3"/>
<path d="M67.5 162h.3M67.5 162.1h.3M67.5 162.3h.3M67.5 161.9h.3M67.5 161.8h.3M67.5 161.3h.3M67.5 161.4h.3M67.5 161.5h.3M67.5 160.9h.3M67.5 161h.3M67.5 161.1h.3M67.5 161.2h.3"/>
<path d="M67.5 160.8h.3M67.5 160.7h.3M67.5 160.6h.3M67.5 160.5h.3M67.5 160.4h.3M67.5 160.3h.3M67.5 160.2h.3M67.5 162.7h.3M67.8 162.7h.1M68.1 160.2l.2 .6-.2 .7"/>
<circle cx="109.7" cy="117.7" r=".37"/>
<circle cx="109.7" cy="117.7" r=".18"/>
<circle cx="198.5" cy="119.1" r="1.51"/>
<circle cx="113" cy="121.7" r=".37"/>
<circle cx="113" cy="121.7" r=".18"/>
<circle cx="64.9" cy="158.6" r=".36"/>
<circle cx="145" cy="158.6" r=".36"/>
<circle cx="145" cy="160.8" r="1.89"/>
<circle cx="145" cy="160.8" r=".65"/>
</g>
<!-- layer: CENTER -->
<g fill="none" stroke="#000" stroke-width=".25">
<path d="M59.3 67.6h4.5M64.5 67.6h.8M66 67.6h3.8M70.5 67.6h.7M72 67.6h3.7M76.5 67.6h.7M78 67.6h3.7M82.4 67.6h.8M83.9 67.6h3.8M88.4 67.6h.8M89.9 67.6h3.7M94.4 67.6h.7"/>
<path d="M95.9 67.6h3.7M100.3 67.6h.8M101.8 67.6h3.8M106.3 67.6h.7M107.8 67.6h4.5M74.7 102.1l3.3 .4M78.7 102.7l.7 .1M80.2 103l3.5 1.1M84.4 104.3l.7 .3M85.8 104.9l3.4 1.6M89.8 106.8l.7 .4M91.1 107.6l3.1 2.1"/>
<path d="M94.7 110.2l.6 .5M95.9 111.1l2.7 2.6M99.1 114.3l.5 .5M100.1 115.4l2.2 3M102.7 119l.4 .6M103.5 120.3l1.7 3.3M105.5 124.3l.3 .7M106.1 125.7l1.1 3.5M107.4 129.9l.2 .7M107.8 131.4l.6 3.6M108.4 135.8l.1 .7M108.5 137.3l.1 3.3"/>
<path d="M163.7 129.9v3M163.7 133.6v.8M163.7 135.1v3.7M163.7 139.6v.7M68.6 154.5v3.5M163.7 141.1v3.7M163.7 145.5v.8M163.7 147v3.8M163.7 151.5v.7M163.7 153v3.7M163.7 157.5v.7M163.7 159v3.7"/>
<path d="M163.7 163.4v.8M163.7 164.9v3.7M163.7 169.4v.8M163.7 170.9v3"/>
</g>
<!-- layer: 3 -->
<g fill="none" stroke="#000" stroke-width=".25">
<path d="M158.6 11v.7M158.6 12.1v.8M158.6 13.2v.8M158.6 14.3v.8M158.6 15.5v.7M158.6 16.6v.7M158.6 17.7v.8M158.6 18.8v.8M158.6 19.9v.8M159.1 10.2h-.5v.4M159.4 10.2h.8M160.6 10.2h.7"/>
<path d="M161.7 10.2h.7M162.8 10.2h.7M163.9 10.2h.8M165 10.2h.8M166.2 10.2h.7M167.3 10.2h.7M168.4 10.2h.7M169.5 10.2h.7M170.6 10.2h.8M171.7 10.2h.8M172.9 10.2h.7M174 10.2h.7"/>
<path d="M175.1 10.2h.8M176.2 10.2h.8M177.3 10.2h.8M178.5 10.2h.7M179.6 10.2h.7M180.7 10.2h.7M181.8 10.2h.8M182.9 10.2h.8M184 10.2h.8M185.2 10.2h.7M186.3 10.2h.7M187.4 10.2h.8"/>
<path d="M188.5 10.2h.8M189.6 10.2h.8M190.8 10.2h.7M191.9 10.2h.7M193 10.2h.7M194.1 10.2h.8M195.2 10.2h.8M196.3 10.2h.8M197.5 10.2h.7M198.6 10.2h.7M199.7 10.2h.7M200.8 10.2h.8"/>
<path d="M202 10.2h.7M203.1 10.2h.7M204.2 10.2h.7M205.3 10.2h.7M206.4 10.2h.8M207.5 10.2h.8M208.7 10.2h.7M209.8 10.2h.7M210.9 10.2h.7M212 10.2h.7M213.1 10.2h.8M214.2 10.2h.8"/>
<path d="M215.4 10.2h.7M216.5 10.2h.7M217.6 10.2h.8M218.7 10.2h.8M219.8 10.2h.8M221 10.2h.7M222.1 10.2h.7M223.2 10.2h.7M224.3 10.2h.8M225.4 10.2h.8M226.5 10.2h.8M227.7 10.2h.7"/>
<path d="M228.8 10.2h.7M229.9 10.2h.8M231 10.2h.8M232.1 10.2h.8M233.3 10.2h.7M234.4 10.2h.7M235.5 10.2h.7M236.6 10.2h.8M237.7 10.2h.8M238.8 10.2h.8M240 10.2h.7M241.1 10.2h.7"/>
<path d="M242.2 10.2h.8M243.3 10.2h.8M244.5 10.2h.7M245.6 10.2h.7M246.7 10.2h.7M247.8 10.2h.7M248.9 10.2h.8M250 10.2h.8M251.2 10.2h.7M252.3 10.2h.7M253.4 10.2h.7M254.5 10.2h.5v.4"/>
<path d="M255 11v.7M255 12.1v.8M255 13.2v.8M255 14.3v.8M255 15.5v.7M255 16.6v.7M255 17.7v.8M255 18.8v.8M255 19.9v.8M59.3 28.5v-19.1h196.5v162.6h-52.8M158.6 21.1v.7M158.6 22.2v.7"/>
<path d="M158.6 23.3v.7M158.6 24.4v.8M158.6 25.5v.8M158.6 26.7v.7M158.6 27.8v.7M158.6 28.9v.7M158.6 30v.7M158.6 31.1v.8M158.6 32.3v.7M158.6 33.4v.7M158.6 34.5v.7M158.6 35.6v.7"/>
<path d="M158.6 36.7v.8M158.6 37.8v.8M158.6 39v.7M255 21.1v.7M255 22.2v.7M255 23.3v.7M255 24.4v.8M255 25.5v.8M255 26.7v.7M255 27.8v.7M255 28.9v.7M255 30v.7"/>
<path d="M255 31.1v.8M255 32.3v.7M255 33.4v.7M255 34.5v.7M255 35.6v.7M255 36.7v.8M255 37.8v.8M255 39v.7M158.6 43.4v.5h.5M158.6 40.1v.7M158.6 41.2v.7M158.6 42.3v.8"/>
<path d="M159.4 43.9h.8M160.6 43.9h.7M161.7 43.9h.7M162.8 43.9h.7M163.9 43.9h.8M165 43.9h.8M166.2 43.9h.7M167.3 43.9h.7M168.4 43.9h.7M169.5 43.9h.7M170.6 43.9h.8M171.7 43.9h.8"/>
<path d="M172.9 43.9h.7M174 43.9h.7M175.1 43.9h.8M176.2 43.9h.8M177.3 43.9h.8M178.5 43.9h.7M179.6 43.9h.7M180.7 43.9h.7M181.8 43.9h.8M182.9 43.9h.8M184 43.9h.8M185.2 43.9h.7"/>
<path d="M186.3 43.9h.7M187.4 43.9h.8M188.5 43.9h.8M189.6 43.9h.8M190.8 43.9h.7M191.9 43.9h.7M193 43.9h.7M194.1 43.9h.8M195.2 43.9h.8M196.3 43.9h.8M197.5 43.9h.7M198.6 43.9h.7"/>
<path d="M199.7 43.9h.7M200.8 43.9h.8M202 43.9h.7M203.1 43.9h.7M204.2 43.9h.7M205.3 43.9h.7M206.4 43.9h.8M207.5 43.9h.8M208.7 43.9h.7M209.8 43.9h.7M210.9 43.9h.7M212 43.9h.7"/>
<path d="M213.1 43.9h.8M214.2 43.9h.8M215.4 43.9h.7M216.5 43.9h.7M217.6 43.9h.8M218.7 43.9h.8M219.8 43.9h.8M221 43.9h.7M222.1 43.9h.7M223.2 43.9h.7M224.3 43.9h.8M225.4 43.9h.8"/>
<path d="M226.5 43.9h.8M227.7 43.9h.7M228.8 43.9h.7M229.9 43.9h.8M231 43.9h.8M232.1 43.9h.8M233.3 43.9h.7M234.4 43.9h.7M235.5 43.9h.7M236.6 43.9h.8M237.7 43.9h.8M238.8 43.9h.8"/>
<path d="M240 43.9h.7M241.1 43.9h.7M242.2 43.9h.8M243.3 43.9h.8M244.5 43.9h.7M245.6 43.9h.7M246.7 43.9h.7M247.8 43.9h.7M248.9 43.9h.8M250 43.9h.8M251.2 43.9h.7M252.3 43.9h.7"/>
<path d="M253.4 43.9h.7M255 43.4v.5h-.5M255 40.1v.7M255 41.2v.7M255 42.3v.8M129.9 152.4h10l2.8 5.6M51.2 162.7l.1 .4M51.2 166.6l.1 .3M51.3 162.2l-.1 .4M51.3 166l-.1 .4M51.3 163.3l.1 .4M51.3 167.1l.1 .4"/>
<path d="M51.4 161.7l-.1 .3M51.4 165.5l-.1 .3M51.5 163.8l.1 .4M51.5 167.6l.1 .4M51.6 161.2l-.1 .3M51.6 165l-.1 .3M51.7 161.1h.4M51.8 164.8l.1-.2 .3 .2M51.8 164.3l.1 .3M51.8 168.1l.1 .3M51.9 168.4h.4M52.2 168.1l-.3 .3"/>
<path d="M52.3 160.8h-.4l-.1 .2M52.3 165l.1 .3M52.3 161.1h.4M52.4 167.6l-.1 .4h.4M52.5 160.8h.3M52.5 168.4h.3M52.5 165.5l.1 .3M52.6 167.1l-.1 .4M52.6 166l.1 .4M52.7 166.6l-.1 .3M52.9 161.1h.3M52.9 168h.4"/>
<path d="M53 160.8h.4M53 168.4h.4M53.4 161.1h.4M53.4 168h.4M53.6 160.8h.3M53.6 168.4h.3M54 161.1h.4M54 168h.4M54.1 160.8h.4M54.1 168.4h.4M54.2 169.7l4.1 6.4h22.2M54.5 168h.5v.4h-.3"/>
<path d="M54.7 160.8h.3v.3h-.5M79.7 169.3v.7M79.7 170.4v.7M79.7 171.5v.5M79.7 171.3h.8M80.5 168.4h-.8v.5M80.9 168.4h.8M80.9 171.3h.8M82 168.4h.8v.5M82 171.3h.8M82.8 169.3v.7M82.8 170.4v.7"/>
<path d="M82.8 171.5v.5"/>
<circle cx="81.3" cy="169.8" r=".46"/>
</g>
<path d="M142.5 158.1l.4-.2 .5 1.5zM53.5 168.4l.9 1.1-.4 .3z" fill="#000" stroke="#000" stroke-width=".21"/>
<g fill="none" stroke="#000" stroke-width=".25">
<path d="M55.2 64h-.9v7.2h.9M55.2 71.2l.2 .6M55.2 64v7.2M55.4 63.5l.1 8.3M55.4 63.5l-.2 .5M55.5 63.5h.1M55.5 71.8h.1M55.5 64h.3M55.5 71.2h.3M55.8 71.2l.2 .6M55.8 64v7.2M56 63.5l-.2 .5"/>
<path d="M56 63.5h.1M56 71.7v.1M56 63.5v8.2M56 64h.3M56 71.2h.3M56.3 64l.2-.5v8.2M56.3 71.2l.2 .6M56.3 64v7.2M56.5 71.8h.1M55.2 160.9h-.9v7.3h.9M55.2 168.2l.2 .5M55.2 160.9v7.3"/>
<path d="M55.4 160.4l-.2 .5M55.4 160.4h.1M55.5 160.4h.1M55.5 160.4l-.1 8.3M55.5 168.7h.1M55.5 160.9h.3M55.5 168.2h.3M55.8 160.9v7.3M56 160.4l-.2 .5M56 160.4h.1M56 160.4v8.3l-.2-.5M56 160.9h.3"/>
<path d="M56 168.2h.3M56.3 160.9l.2-.5v8.3M56.3 168.2l.2 .5M56.3 160.9v7.3M56.5 168.7h.1"/>
</g>
<!-- layer: 2 -->
<g fill="none" stroke="#000" stroke-width=".25">
<path d="M64.8 154.9h.2M65.1 154.9h.3v.1M65.4 155.2l.1 .3M65.5 155.6v.3M65.6 154.9h.2M65.6 156.1v.3M65.6 156.5l.1 .3M65.7 156.9v.3M65.7 157.4l.1 .3M65.8 157.7v.2M66 157.8l.1 .1M66 154.9h.3"/>
<path d="M66.4 154.9h.3M66.9 154.9h.3M67.3 154.9h.3M67.8 154.9h.3M68.2 154.9h.3M68.7 154.9h.3M69.1 154.9h.3M69.6 154.9h.3M70 154.9h.3M70.5 154.9h.3M70.9 154.9h.3M71.3 157.8l-.2 .1"/>
<path d="M71.4 154.9h.3M71.5 157.4l-.1 .5M71.5 156.9v.3M71.6 156.5l-.1 .3M71.6 156.1v.3M71.7 155.6v.3M71.8 155.2l-.1 .3M72.1 154.9h-.3v.1M72.3 154.9h.1"/>
</g>
<!-- layer: 3 -->
<g fill="none" stroke="#000" stroke-width=".21">
<path d="M160.5 159.5l-.8 .7M162 158.8l-1 .4M162.6 158.7h2.2M165.3 158.8l1 .4M166.8 159.5l.9 .7M157.2 170.9v1.1M157.4 169.2l-.1 1.1M157.7 166.3l-.3 2.4M158 163.9l-.2 1.9M158.5 162l-.4 1.4M159.3 160.6l-.6 .9M168.1 160.6l.6 .9"/>
<path d="M168.9 162l.3 1.4M169.3 163.9l.3 1.9M169.7 166.3l.2 2.4M170 169.2l.1 1.1M170.1 170.9l.1 1.1"/>
</g>
<!-- layer: #1-CEN -->
<path d="M76.1 134.3l.4 1.2M76.9 134.7l-1.2 .4" fill="none" stroke="#000" stroke-width=".21"/>
<!-- layer: 0 -->
<g fill="none" stroke="#000" stroke-width=".21">
<path d="M74.6 103.6l.8 3.2M74.6 103.6l.2 .9M74.6 103.6l.7 2.6M74.8 104.6h.1M75.2 102.6l.9 2.9a.95 .95 0 0 0-.8 .9M75.2 102.6l-.5 .3-.1 .7M75.3 106.2l.1 .6M75.3 106.2v.2M75.3 106.4l1.8 7.1M75.4 106.8l1.5 5.6M75.9 102.5l-.7 .1M75.9 102.5l6.2 23.1v.6"/>
<path d="M75.9 102.5l.8 2.8M75.9 102.7h.1M76 102.5l2.7 10.3M76 102.5l.9 2.9M76 102.5h.1l2.8 10.3M76.1 105.3a.95 .95 0 0 0-.8 .9M76.7 105.4l2 7.4h.2l3.4 12.8v.7M76.9 105.3v.1M76.9 105.4l.4-.1 .8 3M76.9 105.4l.8 2.9M77.1 113.5l1.1 5.1 .9 5.7M77.3 105.3l.6 2"/>
<path d="M77.4 107.4l.5-.1 .3 1M77.6 108.3h.2M77.8 108.3l.4 1.6M77.9 108.3l.4 1.6 .3-.1M77.9 108.3l.4 1.6h-.1M77.9 108.3h-.1M78.1 113l-.7 .2-.3 .3M78.1 108.3h-.2M78.1 108.3l.5 1.5M78.2 108.3l.1 .1M78.2 109.9l.3 1 .1 .1M78.2 109.9l-.1 .1"/>
<path d="M78.3 108.4l.4 1.3M78.5 110.9l.1 .1M78.5 110.9l-.1 .1M78.5 111l-.1 .2M78.6 109.8l.2 1-.2 .1-.3-1 .3 1.1M78.7 109.7l.2 1M78.7 109.6l-.1 .2M78.7 112.8l3.5 12.8v.7M78.7 112.8l-2.1-7.5-.5 .2 2 7.4-.7 .3-.3 .3M78.8 110.8l.1 .1M78.9 110.9l-.3 .1M78.9 110.7h.1"/>
<path d="M78.9 110.7v.2M78.9 110.6v.2M79 110.7h.1M75.8 134.1a.92 .92 0 0 0-.3 1.1 .92 .92 0 0 0 1 .6M75.9 134.5a.54 .54 0 0 0-.1 .5 .54 .54 0 0 0 .4 .4M75.9 134.5h.1M76 134.5h-.1M76.2 134.7l-.1 .2 .2 .2M76.3 134.6l-.3 .1M76.3 134.6l.3 .2-.1 .3M76.4 134.4h.1M76.5 134.6l-.5 .1v.3l.2 .2"/>
<path d="M76.5 134.6l.2 .2-.1 .3M76.5 134.4a.57 .57 0 0 1 .2 .9M76.5 135.1l-.3 .1M76.5 134.6h-.2M76.5 134.4h.1M76.5 135.5h.2l-.1 .1M76.5 135.7h.1M76.6 135.7l-.1 .1-.1-.1h.1M76.6 135.7h-.1M76.6 135.1h-.1M76.6 135.1l-.4 .1M76.7 135.3h-.1"/>
<path d="M76.7 135.3h.1M76.8 135.7l-.2 .1M77.9 132.5h.1M77.9 132.5l-2.1 1.6 .1 .2M77.9 132.5l.1 .1M78 132.4l-.1 .1M78.7 133.9h.1M78.8 133.9l-2.2 1.8M78.8 133.9l-2.1 1.6M78.8 134l-.9 .9-1.1 .8v-.1M79.1 124.3l.8 8M79.1 124.4l.3 2.7 .8-.1 .4 4-.4 1 .5-1"/>
<path d="M79.1 124.3l.9-.2a79.3 79.3 0 0 0-1.9-11.2l.5-.1 3.5 12.8M79.1 124.3l.8 8 .2-.3M79.4 130l-.5 1.1-.7 1.1M79.5 128.8l-.1 1M79.5 128.8l-.1 1.1M79.5 128.9v-.1a4.9 4.9 0 0 1-1.5 3.6M79.6 130.3l-.2 .3M79.6 130l-.1-1v1l-.3 1M79.7 130.4l.1 .7M79.8 131.4h.1M79.9 123.7l-.9 .2 .4 3.2h.2M79.9 132.6l-1.1 1.3"/>
<path d="M79.9 132.3v.2l-.4-2.5a6.8 6.8 0 0 1-3.6 4.3 .72 .72 0 0 0-.3 1 .72 .72 0 0 0 1.1 .2 11.4 11.4 0 0 0 3.2-2.9M79.9 132.3h.2M80 132.5l-1.2 1.4M80 132.5h.1a9.7 9.7 0 0 1-3.5 3.2M80 132.5h.1M80 132.4h.1M80.1 132.3l-.2 .3M80.3 132.2h.1M80.3 132.2l-.1 .3M80.4 132.1l-.1 .1M80.4 132.1l-.8 1.2-.7 .8M80.4 132.1h.1"/>
<path d="M80.6 131.2l-.3 1h-.2M80.7 131.1h.1M80.8 131.2l-.4 .9M81.5 122.8l.2 .1M81.6 122.8l.1 .1M81.7 122.9l.2 .7M81.7 122.9h.1M81.7 123.5l.2 .1M81.8 122.8l.2 .8-.2-.7h.2l.2 .6M81.8 122.8l.2 .1M81.8 122.8l-.1 .1M81.9 123.6h.1l.4 1.6"/>
<path d="M81.9 123.6l.4 1.7M82 122.8l.2 .1-.2-.1M82 127.1h.1M82 127.1l-1.3 4.1h.1l1.3-4.1M82 125.6l.1 .6zM82 125.6l-.5-2-1.5 .5 .2 2.9 1.8-.5-1.3 4.5 .8-2.2 .6-2.3M82.1 126.2v.3M82.1 127.4l-.1 .4 .3-.2M82.1 126.2a22 22 0 0 1-2 6.1M82.1 127.6l.1-.3-.2 .4M82.2 125.6h.1v.7M82.2 122.9l.2 .7"/>
<path d="M82.2 126.8v.5v-.5M82.2 126.9l.1 .3M82.2 123.5l-.2 .1 .4 1.6M82.2 126.3h.1l-.2 .8M82.2 126.8v.1M82.2 126.8l.1 .7M82.2 126.8h.1M82.2 126.3l-.2 .8M82.2 123.5l.4 1.6M82.2 123.5l.2 .1M82.3 126.4h.1M82.3 127.5h.1"/>
<path d="M82.3 127.5v.1M82.3 127.4v.2M82.3 126.3h.1M82.3 125.2l-.1 .2M82.4 123.6l.3 1.4M82.4 125.2l-.1 .1M82.6 125.1l-.2 .1M82.7 125l-.1 .1"/>
<circle cx="76.3" cy="134.9" r=".36"/>
<circle cx="76.3" cy="134.9" r=".59"/>
<circle cx="76.3" cy="134.9" r=".53"/>
</g>
<!-- layer: 6 -->
<path d="M133.9 28.5h-74.6v143.5h143.7v-76.4" fill="none" stroke="#000" stroke-width=".25"/>
<text font-size="8.5" x="66" y="24.9">DST-630P (개폐)</text>
<text font-size="4.3" x="57.6" y="197.7">※주의: 비데 개폐높이 포함, 설치부위 도기허용차는 ±5%이므로 반드시 실측 확인 후 시공하십시오.</text>
<g font-size="2.7">
<text x="160.3" y="15.9">KS L1551위생도기 기준에 따라</text>
<text x="160.5" y="19.3">실 제품 치수는 아래와 같은 도기 허용공차 내에서 변할 수 있습니다.</text>
<text x="160.5" y="22.6">① 40mm미만 : ±2mm</text>
<text x="192.4" y="22.6">(KS)</text>
<text x="160.5" y="25.9">② 40mm이상 : ±5%</text>
<text x="160.5" y="29.2">③ 최대 허용공차 : ±25mm</text>
<text x="192.7" y="25.9">(KS)</text>
<text x="193.7" y="29.2">(KS)</text>
<text x="160.2" y="32.6">※정확한 시공을 위해서 반드시 제품 사이즈를 실측하고 시공하여 주시기 바랍니다.</text>
<text x="160.5" y="39">예시) 길이 655mm는 630~680mm까지의 치수 허용차를 가집니다.</text>
</g>
<g font-size="2.6">
<text x="51.9" y="44.3">10</text>
<text x="82.2" y="44.3">655</text>
<text x="116.3" y="68.4">400</text>
<text x="48.4" y="77.8">250</text>
<text x="83.8" y="108.6">720</text>
<text x="32.5" y="137.9">940</text>
<text x="125.2" y="146.4">710</text>
<text x="40.2" y="153.3">520</text>
<text x="112" y="158.7">380</text>
<text x="45.3" y="167.3">150</text>
<text x="68" y="181.9">295</text>
<text x="81.6" y="187.5">665</text>
</g>
<g font-size="2.3">
<text x="59.2" y="178.2">(구 VG2 100 염비관)</text>
<text x="59.5" y="175.3">VN 100 SDR33</text>
</g>
<g font-size="2.1">
<text x="51.9" y="94">(15A)</text>
<text x="51.9" y="91.4">R1/2</text>
<text x="46.9" y="128.9">TFC 630N</text>
<text x="111.9" y="133.2">DST 630</text>
<text x="76.1" y="154.7">TFC 630PN</text>
<text x="129.9" y="151.5">DL P4010</text>
</g>
</svg>
